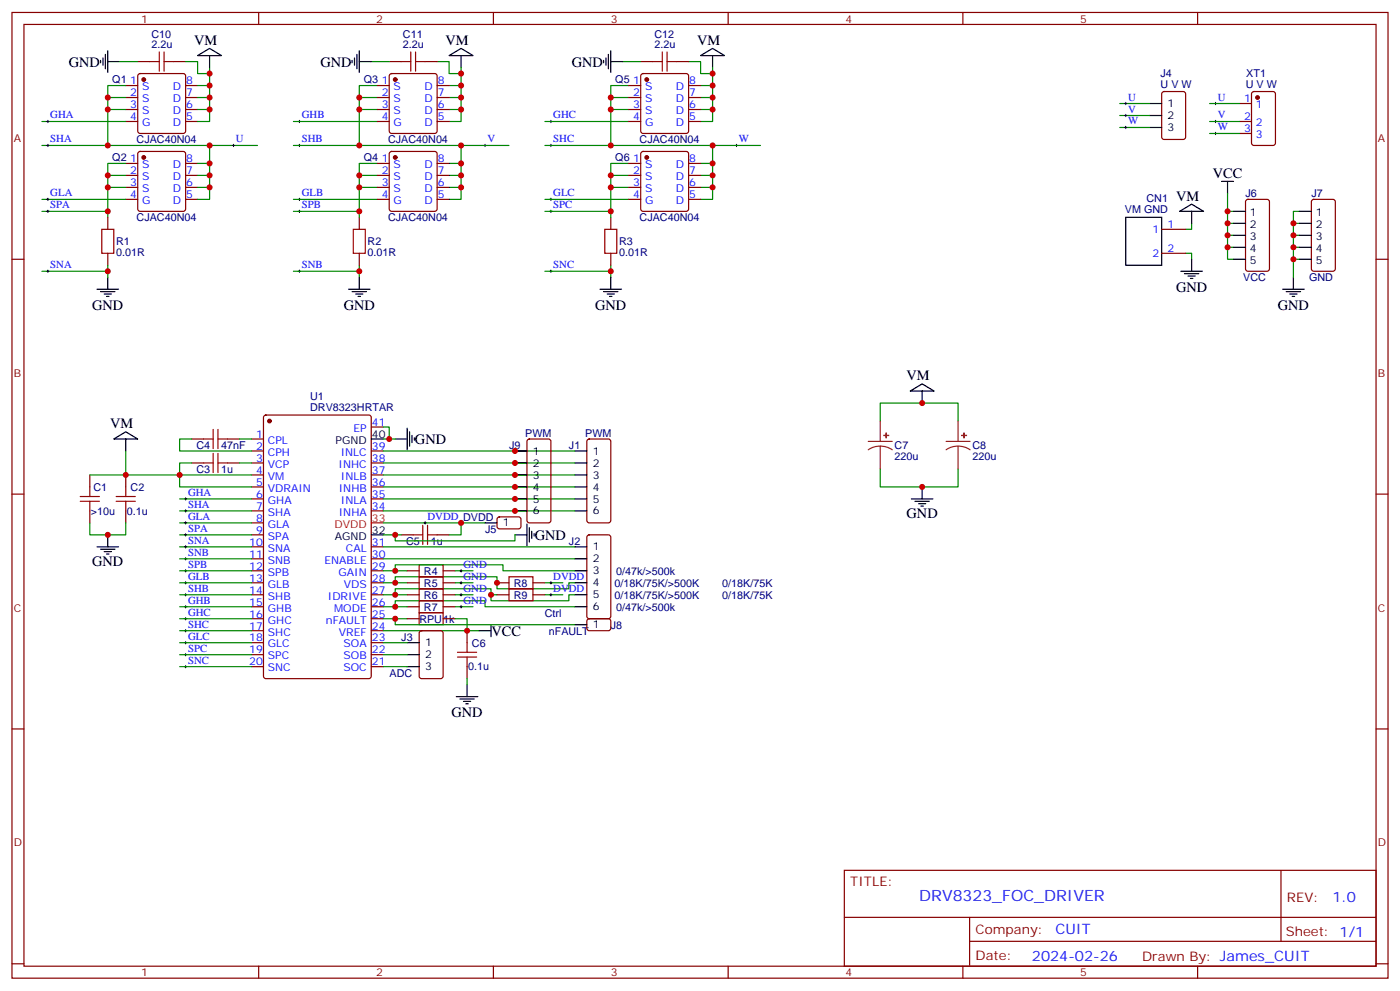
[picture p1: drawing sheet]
<svg xmlns="http://www.w3.org/2000/svg" width="412mm" height="292mm" viewBox="0 0 412 292" stroke-linecap="round" stroke-linejoin="round" font-family="sans-serif">
<g fill="none" stroke="#870000" stroke-width=".35">
<path d="M3.5 3.7h405.4v284.3h-405.4zM7.1 7.2h398.2v277.3h-398.2zM40.6 18.1h3.5M51.2 18.1h3.5M76.2 3.7v3.5M114.7 18.1h3.5M125.2 18.1h3.6M145.3 3.7v3.5M188.7 18.1h3.6M199.3 18.1h3.5M214.5 3.7v3.5M283.6 3.7v3.5"/>
<path d="M352.8 3.7v3.5M37 25.2h3.6M37 28.7h3.6M37 32.2h3.6M37 35.8h3.6M40.8 21.9l.5-.2h12.7l.5 .2 .2 .5v16.2l-.3 .5-.4 .2h-12.7l-.5-.2-.2-.5v-16.2zM54.7 25.2h3.5M54.7 28.7h3.5M54.7 32.2h3.5M54.7 35.8h3.5M111.1 25.2h3.6M111.1 28.7h3.6"/>
<path d="M111.1 32.2h3.6M111.1 35.8h3.6M114.9 21.9l.5-.2h12.7l.5 .2 .2 .5v16.2l-.3 .5-.4 .2h-12.7l-.5-.2-.2-.5v-16.2zM128.8 25.2h3.5M128.8 28.7h3.5M128.8 32.2h3.5M128.8 35.8h3.5M185.2 25.2h3.5M185.2 28.7h3.5M185.2 32.2h3.5M185.2 35.8h3.5M189 21.9l.4-.2h12.7l.5 .2 .2 .5v16.2l-.2 .5-.5 .2h-12.7l-.5-.2-.2-.5v-16.2z"/>
<path d="M202.8 25.2h3.6M202.8 28.7h3.6M202.8 32.2h3.6M202.8 35.8h3.6M342.4 27.2l.5-.2h5.6l.7 .4v13l-.4 .6-5.9 .1-.7-.5v-12.9zM365.1 35.8h3.6M365.1 30.5h3.6M365.1 39.3h3.6M368.9 27.2l.5-.2h5.6l.7 .4v14.7l-.5 .7h-5.8l-.7-.4v-14.7zM37 48.1h3.6M37 51.6h3.6M37 55.2h3.6"/>
<path d="M37 58.7h3.6M40.8 44.8l.5-.2h12.7l.5 .2 .2 .5v16.2l-.3 .5-.4 .2h-12.7l-.5-.2-.2-.5v-16.2zM54.7 48.1h3.5M54.7 51.6h3.5M54.7 55.2h3.5M54.7 58.7h3.5M111.1 48.1h3.6M111.1 51.6h3.6M111.1 55.2h3.6M111.1 58.7h3.6M114.9 44.8l.5-.2h12.7l.5 .2 .2 .5v16.2l-.3 .5-.4 .2h-12.7l-.5-.2-.2-.5v-16.2zM128.8 48.1h3.5"/>
<path d="M128.8 51.6h3.5M128.8 55.2h3.5M128.8 58.7h3.5M185.2 48.1h3.5M185.2 51.6h3.5M185.2 55.2h3.5M185.2 58.7h3.5M189 44.8l.4-.2h12.7l.5 .2 .2 .5v16.2l-.2 .5-.5 .2h-12.7l-.5-.2-.2-.5v-16.2zM202.8 48.1h3.6M202.8 51.6h3.6M202.8 55.2h3.6M202.8 58.7h3.6"/>
<path d="M367.1 58.9l.5-.2h5.6l.7 .4v20.1l-.4 .6-5.9 .1-.7-.5v-20zM386.5 58.9l.5-.2h5.6l.7 .4v20.1l-.4 .6-5.9 .1-.7-.5v-20zM3.5 76.3h3.6M31.7 64v3.5M31.7 74.6v3.5M105.8 64v3.5M105.8 74.6v3.5M179.9 64v3.5M179.9 74.6v3.5M342.2 67.5h7M342.2 74.6h7M405.3 76.3h3.6"/>
<path d="M26.5 139.8v3.6M37 139.8v3.6M56.4 129.3h3.6M56.4 136.3h3.6M67 129.3h3.6M67 136.3h3.6M74.1 129.3h3.5M74.1 132.8h3.5M74.1 136.3h3.5M74.1 139.8h3.5M77.8 122.4l.5-.2h30.4l.6 .4 .1 76.5-.5 .7h-30.6l-.6-.4-.1-76.5zM109.4 132.8h3.5"/>
<path d="M109.4 136.3h3.5M109.4 139.8h3.5M109.4 125.7h3.5M155.5 129.5l.4-.2h5.7l.6 .4 .1 23.5-.5 .7-5.9 .1-.6-.5-.1-23.5zM173.1 129.5l.5-.2h5.6l.7 .4v23.5l-.4 .7-5.9 .1-.7-.5v-23.5zM3.5 145.5h3.6M26.5 150.4v3.6M37 150.4v3.6M74.1 143.4h3.5M74.1 146.9h3.5M74.1 150.4h3.5M74.1 154h3.5"/>
<path d="M74.1 157.5h3.5M109.4 143.4h3.5M109.4 146.9h3.5M109.4 150.4h3.5M118.2 157.5h3.5M128.8 157.5h3.5M146.6 152.4l.5-.2h5.9l.5 .7-.1 2.4-.6 .4h-6l-.4-.7v-2.1zM173.1 157.7l.5-.2h5.6l.7 .4v23.6l-.4 .6-5.9 .1-.7-.5v-23.5zM405.3 145.5h3.6M74.1 161h3.5M74.1 164.5h3.5M74.1 168.1h3.5"/>
<path d="M74.1 171.6h3.5M74.1 175.1h3.5M74.1 178.6h3.5M109.4 161h3.5M109.4 164.5h3.5M109.4 168.1h3.5M109.4 171.6h3.5M109.4 175.1h3.5M109.4 178.6h3.5M119.9 168.1h3.6M119.9 171.6h3.6M119.9 175.1h3.6"/>
<path d="M119.9 178.6h3.6M130.5 168.1h3.6M130.5 171.6h3.6M130.5 175.1h3.6M130.5 178.6h3.6M146.4 171.6h3.5M146.4 175.1h3.5M157 171.6h3.5M157 175.1h3.5M74.1 182.2h3.5M74.1 185.7h3.5M74.1 189.2h3.5"/>
<path d="M74.1 192.8h3.5M74.1 196.3h3.5M109.4 182.2h3.5M109.4 185.7h3.5M109.4 189.2h3.5M109.4 192.8h3.5M109.4 196.3h3.5M119.9 182.2h3.6M123.7 185.9l.5-.2h5.6l.7 .4v13l-.4 .7h-5.9l-.7-.4v-13zM130.5 182.2h3.6M137.6 185.7v3.5M137.6 196.3v3.5"/>
<path d="M173.1 182.4l.5-.2h5.9l.4 .7v2.4l-.7 .4-5.9-.1-.4-.6v-2.1zM3.5 214.6h3.6M405.3 214.6h3.6M248.7 256.3h156.6v28.2h-156.6zM377.3 256.3v20.9M248.7 270.1h156.5M285.6 277.2h119.6M285.6 270.1v14.1M3.5 283.8h3.6M76.2 284.5v3.5M145.3 284.5v3.5M214.5 284.5v3.5"/>
<path d="M283.6 284.5v3.5M352.8 284.5v3.5M405.3 283.8h3.6"/>
</g>
<g fill="#870000" stroke="#870000" stroke-width=".35">
<circle cx="79.4" cy="124" r=".53"/>
<circle cx="42.3" cy="23.4" r=".53"/>
<circle cx="42.3" cy="46.4" r=".53"/>
<circle cx="370.4" cy="28.7" r=".53"/>
<circle cx="116.4" cy="46.4" r=".53"/>
<circle cx="116.4" cy="23.4" r=".53"/>
<circle cx="190.5" cy="46.4" r=".53"/>
<circle cx="190.5" cy="23.4" r=".53"/>
</g>
<g fill="none" stroke="#000" stroke-width=".35">
<path d="M29.6 17.8v.7M30.3 17.1v2.1M31 16v4.2M31.7 15v6.3M31.7 18.1h3.6M58.2 16.4l3.5-2.1 3.6 2.1zM61.7 16.4v3.5M103.7 17.8v.7M104.4 17.1v2.1M105.1 16v4.2M105.8 15v6.3M105.8 18.1h3.6"/>
<path d="M132.3 16.4l3.5-2.1 3.5 2.1zM135.8 16.4v3.5M177.8 17.8v.7M178.5 17.1v2.1M179.2 16v4.2M179.9 15v6.3M179.9 18.1h3.5M206.4 16.4l3.5-2.1 3.5 2.1zM209.9 16.4v3.5M338.7 37.5h3.5M338.7 30.5h3.5M338.7 34h3.5"/>
<path d="M359.8 53.4h3.6M361.6 53.4v3.5M331.6 64h10.6v14.1h-10.6zM347.5 62.2l3.5-2.1 3.5 2.1zM347.8 79.9h6.4M351 62.2v3.6M351 76.3v3.6M363.4 62.2h3.5M363.4 65.8h3.5M363.4 69.3h3.5M363.4 72.8h3.5M363.4 76.3h3.5"/>
<path d="M382.8 62.2h3.5M382.8 65.8h3.5M382.8 69.3h3.5M382.8 72.8h3.5M382.8 76.3h3.5M28.6 85.2h6.3M29.6 85.9h4.3M30.7 86.6h2.1M31.4 87.3h.7M31.7 81.6v3.6M102.7 85.2h6.3M103.7 85.9h4.2"/>
<path d="M104.8 86.6h2.1M105.5 87.3h.7M105.8 81.6v3.6M176.7 85.2h6.4M177.8 85.9h4.2M178.9 86.6h2.1M179.6 87.3h.7M179.9 81.6v3.6M348.9 80.6h4.2M350 81.3h2.1M350.7 82h.7M377.8 85.2h6.4"/>
<path d="M378.9 85.9h4.2M379.9 86.6h2.2M380.6 87.3h.8M381 81.6v3.6M268.1 115.1l3.5-2.1 3.6 2.1zM271.6 115.1v3.6M33.5 129.3l3.5-2.2 3.6 2.2zM37 129.3v3.5M109.4 129.3h3.5M116.4 129.3h3.5M119.9 126.1v6.3M120.6 127.1v4.3"/>
<path d="M121.4 128.2v2.1M122.1 128.9v.7M151.7 132.8h3.5M151.7 136.3h3.5M151.7 139.8h3.5M169.3 132.8h3.6M169.3 136.3h3.6M169.3 139.8h3.6M31.7 157.5v3.5M109.4 157.5h3.5M142.9 154h3.5M151.7 157.5h3.5"/>
<path d="M151.7 143.4h3.5M151.7 146.9h3.5M151.7 150.4h3.5M155.2 154.3v6.4M155.9 155.4v4.2M156.6 156.4v2.1M157.3 157.1v.7M169.3 143.4h3.6M169.3 146.9h3.6M169.3 150.4h3.6M268.5 146.9h6.3M269.5 147.6h4.3"/>
<path d="M270.6 148.3h2.1M271.3 149h.7M271.6 143.4v3.5M28.6 161h6.3M29.6 161.7h4.3M30.7 162.4h2.1M31.4 163.1h.7M169.3 161h3.6M169.3 164.5h3.6M169.3 168.1h3.6M169.3 171.6h3.6M169.3 175.1h3.6"/>
<path d="M169.3 178.6h3.6M119.9 196.3h3.6M119.9 189.2h3.6M119.9 192.8h3.6M141.1 185.7h3.5M144.6 183.9v3.6M169.3 183.9h3.6M134.4 205.1h6.4M135.5 205.8h4.2M136.5 206.5h2.1M137.2 207.2h.7M137.6 201.6v3.5"/>
</g>
<path d="M109.4 154h3.5" fill="none" stroke="#f00" stroke-width=".35"/>
<g fill="none" stroke="#a10000" stroke-width=".35">
<path d="M44.1 18.1h2.8M46.9 15.3v5.7M48.3 15.3v5.7M48.3 18.1h2.9M118.2 18.1h2.8M121 15.3v5.7M122.4 18.1h2.8M122.4 15.3v5.7M192.3 18.1h2.8M195.1 15.3v5.7M196.5 18.1h2.8M196.5 15.3v5.7"/>
<path d="M30 67.5h3.5v7.1h-3.5zM104.1 67.5h3.5v7.1h-3.5zM178.2 67.5h3.5v7.1h-3.5zM60 136.3h2.8M60 129.3h2.8M62.8 126.4v5.7M62.8 133.5v5.6M64.2 136.3h2.8M64.2 126.4v5.7M64.2 133.5v5.6M64.2 129.3h2.8M23.6 147.6h5.7"/>
<path d="M23.6 146.2h5.7M26.5 143.4v2.8M26.5 147.6v2.8M34.2 147.6h5.7M34.2 146.2h5.7M37 143.4v2.8M37 147.6v2.8M121.7 157.5h2.8M124.5 154.7v5.6M125.9 157.5h2.9M125.9 154.7v5.6M123.5 169.8h7v3.6h-7z"/>
<path d="M123.5 173.4h7v3.5h-7zM123.5 166.3h7v3.5h-7zM123.5 176.9h7v3.5h-7zM149.9 169.8h7.1v3.6h-7.1zM149.9 173.4h7.1v3.5h-7.1zM123.5 180.4h7v3.5h-7zM134.8 193.5h5.6M134.8 192.1h5.6M137.6 189.2v2.9M137.6 193.5v2.8"/>
</g>
<g fill="none" stroke="#008700" stroke-width=".35">
<path d="M35.3 18.1h5.3M54.7 18.1h3.5v3.6h3.5M61.7 19.9v15.9h-3.5M109.4 18.1h5.3M128.8 18.1h3.5v3.6h3.5M135.8 19.9v15.9h-3.5M183.4 18.1h5.3M202.8 18.1h3.6v3.6h3.5M209.9 19.9v15.9h-3.5M12.3 35.8h24.7M31.7 28.7h5.3M31.7 32.2h5.3"/>
<path d="M37 25.2h-5.3v17.6h30v15.9h-3.5M58.2 25.2h3.5M58.2 28.7h3.5M58.2 32.2h3.5M86.4 35.8h24.7M105.8 28.7h5.3M105.8 32.2h5.3M111.1 25.2h-5.3v17.6h30v15.9h-3.5M132.3 25.2h3.5M132.3 28.7h3.5M132.3 32.2h3.5M160.5 35.8h24.7"/>
<path d="M179.9 28.7h5.3M179.9 32.2h5.3M185.2 25.2h-5.3v17.6h30v15.9h-3.5M206.4 25.2h3.5M206.4 28.7h3.5M206.4 32.2h3.5M329.8 30.5h8.9M329.8 34h8.9M329.8 37.5h8.9M356.3 35.8h8.8M356.3 30.5h8.8M356.3 39.3h8.8"/>
<path d="M12.3 58.7h24.7M12.3 42.8h19.4M31.7 51.6h5.3M31.7 55.2h5.3M37 48.1h-5.3v15.9M58.2 48.1h3.5M58.2 51.6h3.5M58.2 55.2h3.5M61.7 42.8h14.1M86.4 58.7h24.7M86.4 42.8h19.4M105.8 51.6h5.3"/>
<path d="M105.8 55.2h5.3M111.1 48.1h-5.3v15.9M132.3 48.1h3.5M132.3 51.6h3.5M132.3 55.2h3.5M135.8 42.8h14.1M160.5 58.7h24.7M160.5 42.8h19.4M179.9 51.6h5.3M179.9 55.2h5.3M185.2 48.1h-5.3v15.9M206.4 48.1h3.5"/>
<path d="M206.4 51.6h3.5M206.4 55.2h3.5M209.9 42.8h14.1M361.6 56.9v19.4h1.8M12.3 79.9h19.4M12.3 62.2h19.4M31.7 78.1v3.5M86.4 79.9h19.4M86.4 62.2h19.4M105.8 78.1v3.5M160.5 79.9h19.4M160.5 62.2h19.4"/>
<path d="M179.9 78.1v3.5M349.2 74.6h1.8v1.7M351 65.8v1.7h-1.8M361.6 62.2h1.8M361.6 72.8h1.8M361.6 69.3h1.8M361.6 65.8h1.8M381 76.3h1.8M381 72.8h1.8M381 69.3h1.8M381 65.8h1.8M382.8 62.2h-1.8v19.4"/>
<path d="M26.5 139.8h47.6M37 132.8v7M56.4 136.3h-3.5v7.1h21.2M56.4 129.3h-3.5v3.5h21.2M70.6 136.3h3.5M70.6 129.3h3.5M112.9 125.7h1.8v3.6M112.9 139.8h56.4M112.9 136.3h56.4M112.9 129.3h3.5M112.9 132.8h56.4M259.3 124v-5.3h22.9v5.3"/>
<path d="M259.3 138.1v5.3h22.9v-5.3M26.5 154v3.5h10.5v-3.5M52.9 154h21.2M52.9 157.5h21.2M52.9 146.9h21.2M52.9 150.4h21.2M112.9 154h30M112.9 157.5h5.3M112.9 143.4h56.4M112.9 146.9h56.4M112.9 150.4h56.4M116.4 157.5v1.7h35.3v-1.7"/>
<path d="M135.8 154v3.5h-3.5M52.9 164.5h21.2M52.9 161h21.2M52.9 178.6h21.2M52.9 175.1h21.2M52.9 171.6h21.2M52.9 168.1h21.2M112.9 164.5h56.4M112.9 161h56.4M112.9 178.6h7M112.9 175.1h7M112.9 171.6h7"/>
<path d="M112.9 168.1h7M116.4 171.6v-1.8h30v3.6h21.2v-1.8h1.7M116.4 175.1v-1.7h28.2v3.5h23v-1.8h1.7M116.4 168.1v-1.8h31.8v1.8h21.1M116.4 178.6v-1.7h26.5v1.7h26.4M134.1 178.6h5.2M134.1 175.1h5.2M134.1 171.6h5.2M134.1 168.1h5.2M144.6 175.1h1.8M160.5 175.1h5.3M160.5 171.6h5.3"/>
<path d="M52.9 189.2h21.2M52.9 182.2h21.2M52.9 185.7h21.2M52.9 196.3h21.2M52.9 192.8h21.2M112.9 182.2h7M112.9 185.7h28.2M112.9 196.3h7M112.9 189.2h7M112.9 192.8h7M116.4 182.2v1.7h52.9M134.1 182.2h3.5v3.5"/>
<path d="M137.6 199.8v1.8"/>
</g>
<g fill="none" stroke="#000" stroke-width=".29">
<path d="M13.8 35.8h.7M14.1 35.4v.7M87.8 35.8h.7M88.2 35.4v.7M161.9 35.8h.7M162.3 35.4v.7M331.3 30.5h.7M331.3 34h.7M331.3 37.5h.7M331.6 30.1v.7M331.6 33.7v.7M331.6 37.2v.7"/>
<path d="M357.7 35.8h.7M357.7 30.5h.7M357.7 39.3h.7M358.1 30.1v.7M358.1 35.4v.7M358.1 38.9v.8M13.8 58.7h.7M13.8 42.8h.7M14.1 42.5v.7M14.1 58.3v.8M68.4 42.8h.7M68.8 42.5v.7"/>
<path d="M87.8 58.7h.7M87.8 42.8h.7M88.2 42.5v.7M88.2 58.3v.8M142.5 42.8h.7M142.9 42.5v.7M161.9 58.7h.7M161.9 42.8h.7M162.3 42.5v.7M162.3 58.3v.8M216.6 42.8h.7M217 42.5v.7"/>
<path d="M13.8 62.2h.7M13.8 79.9h.7M14.1 61.9v.7M14.1 79.5v.7M87.8 62.2h.7M87.8 79.9h.7M88.2 61.9v.7M88.2 79.5v.7M161.9 62.2h.7M161.9 79.9h.7M162.3 61.9v.7M162.3 79.5v.7"/>
<path d="M54.3 146.9h.7M54.3 150.4h.7M54.3 154h.7M54.3 157.5h.7M54.7 146.5v.7M54.7 150.1v.7M54.7 153.6v.7M54.7 157.1v.7M124.9 154h.7M125.2 153.6v.7M54.3 161h.7M54.3 164.5h.7"/>
<path d="M54.3 168.1h.7M54.3 171.6h.7M54.3 175.1h.7M54.3 178.6h.7M54.7 160.7v.7M54.7 164.2v.7M54.7 167.7v.7M54.7 171.2v.7M54.7 174.8v.7M54.7 178.3v.7M135.5 168.1h.7M135.5 171.6h.7"/>
<path d="M135.5 175.1h.7M135.5 178.6h.7M135.8 167.7v.7M135.8 171.2v.7M135.8 174.8v.7M135.8 178.3v.7M161.9 171.6h.7M161.9 175.1h.7M162.3 171.2v.7M162.3 174.8v.7M54.3 196.3h.7M54.3 192.8h.7"/>
<path d="M54.3 189.2h.7M54.3 185.7h.7M54.3 182.2h.7M54.7 181.8v.7M54.7 185.3v.8M54.7 188.9v.7M54.7 192.4v.7M54.7 195.9v.7"/>
</g>
<path d="M255.8 130h7M259.3 131.4l-1.9 .2-1.6 .8M259.3 131.4l1.8 .2 1.7 .8M259.3 124v6M259.3 131.4v6.7M278.7 130h7.1M282.2 131.4l-1.8 .2-1.7 .8M282.2 131.4l1.9 .2 1.7 .8M282.2 124v6M282.2 131.4v6.7" fill="none" stroke="#8c2424" stroke-width=".35"/>
<g fill="#8c2424" stroke="#8c2424" stroke-width=".35">
<path d="M260.3 128.2h1.5z"/>
<path d="M261 127.5l.1 1.4z"/>
<path d="M283.3 128.2h1.4z"/>
<path d="M284 127.5v1.4z"/>
</g>
<g fill="#c00">
<circle cx="37" cy="139.8" r=".88"/>
<circle cx="31.8" cy="157.5" r=".88"/>
<circle cx="52.9" cy="139.8" r=".88"/>
<circle cx="137.6" cy="185.7" r=".88"/>
<circle cx="61.7" cy="25.2" r=".88"/>
<circle cx="61.7" cy="28.7" r=".88"/>
<circle cx="61.7" cy="32.2" r=".88"/>
<circle cx="31.8" cy="28.7" r=".88"/>
<circle cx="31.8" cy="32.2" r=".88"/>
<circle cx="61.7" cy="48.1" r=".88"/>
<circle cx="61.7" cy="51.6" r=".88"/>
<circle cx="61.7" cy="55.2" r=".88"/>
<circle cx="31.8" cy="51.6" r=".88"/>
<circle cx="31.8" cy="55.2" r=".88"/>
<circle cx="31.8" cy="42.8" r=".88"/>
<circle cx="31.8" cy="79.9" r=".88"/>
<circle cx="31.8" cy="62.2" r=".88"/>
<circle cx="61.7" cy="42.8" r=".88"/>
<circle cx="135.8" cy="42.8" r=".88"/>
<circle cx="105.8" cy="62.2" r=".88"/>
<circle cx="105.8" cy="79.9" r=".88"/>
<circle cx="105.8" cy="42.8" r=".88"/>
<circle cx="105.8" cy="55.2" r=".88"/>
<circle cx="105.8" cy="51.6" r=".88"/>
<circle cx="135.8" cy="55.2" r=".88"/>
<circle cx="135.8" cy="51.6" r=".88"/>
<circle cx="135.8" cy="48.1" r=".88"/>
<circle cx="105.8" cy="32.2" r=".88"/>
<circle cx="105.8" cy="28.7" r=".88"/>
<circle cx="135.8" cy="32.2" r=".88"/>
<circle cx="135.8" cy="28.7" r=".88"/>
<circle cx="135.8" cy="25.2" r=".88"/>
<circle cx="209.9" cy="42.8" r=".88"/>
<circle cx="179.9" cy="62.2" r=".88"/>
<circle cx="179.9" cy="79.9" r=".88"/>
<circle cx="179.9" cy="42.8" r=".88"/>
<circle cx="179.9" cy="55.2" r=".88"/>
<circle cx="179.9" cy="51.6" r=".88"/>
<circle cx="209.9" cy="55.2" r=".88"/>
<circle cx="209.9" cy="51.6" r=".88"/>
<circle cx="209.9" cy="48.1" r=".88"/>
<circle cx="179.9" cy="32.2" r=".88"/>
<circle cx="179.9" cy="28.7" r=".88"/>
<circle cx="209.9" cy="32.2" r=".88"/>
<circle cx="209.9" cy="28.7" r=".88"/>
<circle cx="209.9" cy="25.2" r=".88"/>
<circle cx="381" cy="76.3" r=".88"/>
<circle cx="381" cy="72.8" r=".88"/>
<circle cx="381" cy="69.3" r=".88"/>
<circle cx="381" cy="65.8" r=".88"/>
<circle cx="361.6" cy="62.2" r=".88"/>
<circle cx="361.6" cy="65.8" r=".88"/>
<circle cx="361.6" cy="69.3" r=".88"/>
<circle cx="361.6" cy="72.8" r=".88"/>
<circle cx="116.4" cy="182.2" r=".88"/>
<circle cx="151.7" cy="132.8" r=".88"/>
<circle cx="151.7" cy="136.3" r=".88"/>
<circle cx="151.7" cy="139.8" r=".88"/>
<circle cx="151.7" cy="143.4" r=".88"/>
<circle cx="151.7" cy="146.9" r=".88"/>
<circle cx="151.7" cy="150.4" r=".88"/>
<circle cx="116.4" cy="171.6" r=".88"/>
<circle cx="146.4" cy="171.6" r=".88"/>
<circle cx="116.4" cy="175.1" r=".88"/>
<circle cx="144.6" cy="175.1" r=".88"/>
<circle cx="116.4" cy="168.1" r=".88"/>
<circle cx="116.4" cy="178.6" r=".88"/>
<circle cx="114.7" cy="129.3" r=".88"/>
<circle cx="116.4" cy="157.5" r=".88"/>
<circle cx="135.8" cy="154" r=".88"/>
<circle cx="61.7" cy="21.7" r=".88"/>
<circle cx="135.8" cy="21.7" r=".88"/>
<circle cx="209.9" cy="21.7" r=".88"/>
<circle cx="271.6" cy="118.7" r=".88"/>
<circle cx="271.6" cy="143.4" r=".88"/>
</g>
<text font-size="4.6" fill="#00f" x="270.8" y="265.3">DRV8323_FOC_DRIVER</text>
<g font-size="4.2">
<text x="57.1" y="13.2">VM</text>
<text x="131.2" y="13.2">VM</text>
<text x="205.3" y="13.2">VM</text>
<text x="20.3" y="19.6">GND</text>
<text x="94.4" y="19.6">GND</text>
<text x="168.5" y="19.6">GND</text>
<text x="357.2" y="52.3">VCC</text>
<text x="346.4" y="59">VM</text>
<text x="346.4" y="85.9">GND</text>
<text x="27.2" y="91.3">GND</text>
<text x="101.2" y="91.3">GND</text>
<text x="175.3" y="91.3">GND</text>
<text x="376.4" y="91.2">GND</text>
<text x="267.1" y="112">VM</text>
<text x="32.5" y="126.1">VM</text>
<text x="122.2" y="130.7">GND</text>
<text x="267.1" y="152.5">GND</text>
<text x="157.5" y="158.9">GND</text>
<text x="27.2" y="166.7">GND</text>
<text x="144.8" y="187.2">VCC</text>
<text x="133" y="211.2">GND</text>
</g>
<g font-size="4.2" fill="#00f">
<text x="392.5" y="265.5">1.0</text>
<text x="310.9" y="275.1">CUIT</text>
<text x="304" y="282.9">2024-02-26</text>
</g>
<g font-size="3.9" fill="#800">
<text x="250.5" y="260.8">TITLE:</text>
<text x="379.1" y="265.5">REV:</text>
<text x="287.4" y="275">Company:</text>
<text x="378.7" y="275.7">Sheet: 1/1</text>
<text x="287.4" y="282.7">Date:</text>
<text x="336.4" y="282.8">Drawn By: James_CUIT</text>
</g>
<g font-size="3.2" fill="#800">
<text x="41.6" y="6.7">1</text>
<text x="110.8" y="6.7">2</text>
<text x="179.9" y="6.7">3</text>
<text x="249.1" y="6.7">4</text>
<text x="318.2" y="6.7">5</text>
<text x="4.1" y="41.8">A</text>
<text x="405.9" y="41.8">A</text>
<text x="4.1" y="110.9">B</text>
<text x="405.9" y="110.9">B</text>
<text x="4.1" y="180.1">C</text>
<text x="405.9" y="180.1">C</text>
<text x="4.1" y="249.2">D</text>
<text x="405.9" y="249.2">D</text>
<text x="41.6" y="287.5">1</text>
<text x="110.8" y="287.5">2</text>
<text x="179.9" y="287.5">3</text>
<text x="249.1" y="287.5">4</text>
<text x="318.2" y="287.5">5</text>
</g>
<g font-size="3.2" fill="#000080">
<text x="44.6" y="11.1">C10</text>
<text x="118.7" y="11.1">C11</text>
<text x="192.8" y="11.1">C12</text>
<text x="44.6" y="14.3">2.2u</text>
<text x="118.7" y="14.3">2.2u</text>
<text x="192.8" y="14.3">2.2u</text>
<text x="341.9" y="22.8">J4</text>
<text x="367.1" y="22.7">XT1</text>
<text x="33.1" y="24.6">Q1</text>
<text x="107.2" y="24.6">Q3</text>
<text x="181.2" y="24.6">Q5</text>
<text x="341.9" y="25.9">U V W</text>
<text x="367" y="25.8">U V W</text>
<text x="33.1" y="47.5">Q2</text>
<text x="40.2" y="42.2">CJAC40N04</text>
<text x="107.2" y="47.5">Q4</text>
<text x="114.3" y="42.2">CJAC40N04</text>
<text x="181.2" y="47.5">Q6</text>
<text x="188.4" y="42.2">CJAC40N04</text>
<text x="337.7" y="59.6">CN1</text>
<text x="366.9" y="58.1">J6</text>
<text x="386.3" y="58.1">J7</text>
<text x="40.2" y="65.1">CJAC40N04</text>
<text x="114.3" y="65.1">CJAC40N04</text>
<text x="188.4" y="65.1">CJAC40N04</text>
<text x="331.4" y="62.8">VM GND</text>
<text x="34.2" y="75.3">0.01R</text>
<text x="34.2" y="72.2">R1</text>
<text x="108.3" y="75.3">0.01R</text>
<text x="108.3" y="72.2">R2</text>
<text x="182.4" y="75.3">0.01R</text>
<text x="182.4" y="72.2">R3</text>
<text x="366.2" y="82.8">VCC</text>
<text x="385.6" y="82.8">GND</text>
<text x="91.4" y="117.7">U1</text>
<text x="91.4" y="121">DRV8323HRTAR</text>
<text x="154.7" y="128.6">PWM</text>
<text x="172.4" y="128.6">PWM</text>
<text x="57.9" y="132.2">C4</text>
<text x="65.2" y="132.2">47nF</text>
<text x="150" y="132.2">J9</text>
<text x="167.6" y="132.2">J1</text>
<text x="263.5" y="135.4">220u</text>
<text x="263.5" y="132.2">C7</text>
<text x="286.5" y="135.4">220u</text>
<text x="286.5" y="132.2">C8</text>
<text x="57.9" y="139.2">C3</text>
<text x="65.2" y="139.2">1u</text>
<text x="27.5" y="144.5">C1</text>
<text x="38.5" y="144.5">C2</text>
<text x="26.8" y="151.6">&gt;10u</text>
<text x="37.4" y="151.6">0.1u</text>
<text x="119.6" y="160.4">C5</text>
<text x="126.9" y="160.4">1u</text>
<text x="142.9" y="156.9">J5</text>
<text x="167.6" y="160.4">J2</text>
<text x="124.9" y="172.7">R5</text>
<text x="124.9" y="169.2">R4</text>
<text x="151.4" y="172.7">R8</text>
<text x="181.1" y="172.7">0/18K/75K/&gt;500K</text>
<text x="181.5" y="169.2">0/47k/&gt;500k</text>
<text x="212.8" y="172.7">0/18K/75K</text>
<text x="124.9" y="176.3">R6</text>
<text x="124.9" y="179.8">R7</text>
<text x="151.4" y="176.3">R9</text>
<text x="181.1" y="176.3">0/18K/75K/&gt;500K</text>
<text x="181.5" y="179.8">0/47k/&gt;500k</text>
<text x="212.8" y="176.3">0/18K/75K</text>
<text x="123.5" y="183.3">RPU</text>
<text x="130.5" y="183.3">1k</text>
<text x="160.5" y="181.6">Ctrl</text>
<text x="179.9" y="185.1">J8</text>
<text x="118.2" y="188.6">J3</text>
<text x="139" y="190.4">C6</text>
<text x="161.7" y="186.9">nFAULT</text>
<text x="137.9" y="197.4">0.1u</text>
<text x="114.7" y="199.2">ADC</text>
</g>
<g font-size="3.2" fill="#00f">
<text x="38.4" y="24.8">1</text>
<text x="38.4" y="28.4">2</text>
<text x="41.9" y="26.6">S</text>
<text x="50.9" y="26.6">D</text>
<text x="54.9" y="28.4">7</text>
<text x="54.9" y="24.8">8</text>
<text x="112.5" y="24.8">1</text>
<text x="112.5" y="28.4">2</text>
<text x="116" y="26.6">S</text>
<text x="125" y="26.6">D</text>
<text x="128.9" y="28.4">7</text>
<text x="128.9" y="24.8">8</text>
<text x="186.5" y="24.8">1</text>
<text x="186.5" y="28.4">2</text>
<text x="190" y="26.6">S</text>
<text x="199.1" y="26.6">D</text>
<text x="203" y="28.4">7</text>
<text x="203" y="24.8">8</text>
<text x="332.3" y="29.6">U</text>
<text x="358.8" y="29.6">U</text>
<text x="14.8" y="34.9">GHA</text>
<text x="38.4" y="31.9">3</text>
<text x="38.4" y="35.4">4</text>
<text x="41.9" y="30.1">S</text>
<text x="41.9" y="33.7">S</text>
<text x="50.9" y="33.7">D</text>
<text x="50.9" y="30.1">D</text>
<text x="54.9" y="35.4">5</text>
<text x="54.9" y="31.9">6</text>
<text x="88.9" y="34.9">GHB</text>
<text x="112.5" y="31.9">3</text>
<text x="112.5" y="35.4">4</text>
<text x="116" y="30.1">S</text>
<text x="116" y="33.7">S</text>
<text x="125" y="33.7">D</text>
<text x="125" y="30.1">D</text>
<text x="128.9" y="35.4">5</text>
<text x="128.9" y="31.9">6</text>
<text x="163" y="34.9">GHC</text>
<text x="186.5" y="31.9">3</text>
<text x="186.5" y="35.4">4</text>
<text x="190" y="30.1">S</text>
<text x="190" y="33.7">S</text>
<text x="199.1" y="33.7">D</text>
<text x="199.1" y="30.1">D</text>
<text x="203" y="35.4">5</text>
<text x="203" y="31.9">6</text>
<text x="332.3" y="33.1">V</text>
<text x="358.8" y="34.9">V</text>
<text x="366.5" y="30.1">1</text>
<text x="366.5" y="35.4">2</text>
<text x="370" y="31.9">1</text>
<text x="14.8" y="41.9">SHA</text>
<text x="41.9" y="37.2">G</text>
<text x="50.9" y="37.2">D</text>
<text x="69.5" y="41.9">U</text>
<text x="88.9" y="41.9">SHB</text>
<text x="116" y="37.2">G</text>
<text x="125" y="37.2">D</text>
<text x="143.6" y="41.9">V</text>
<text x="163" y="41.9">SHC</text>
<text x="190" y="37.2">G</text>
<text x="199.1" y="37.2">D</text>
<text x="217.7" y="41.9">W</text>
<text x="332.3" y="36.7">W</text>
<text x="358.8" y="38.4">W</text>
<text x="366.5" y="38.9">3</text>
<text x="370" y="37.2">2</text>
<text x="370" y="40.7">3</text>
<text x="38.4" y="47.8">1</text>
<text x="54.9" y="47.8">8</text>
<text x="112.5" y="47.8">1</text>
<text x="128.9" y="47.8">8</text>
<text x="186.5" y="47.8">1</text>
<text x="203" y="47.8">8</text>
<text x="38.4" y="51.3">2</text>
<text x="41.9" y="49.5">S</text>
<text x="41.9" y="53.1">S</text>
<text x="50.9" y="53.1">D</text>
<text x="50.9" y="49.5">D</text>
<text x="54.9" y="51.3">7</text>
<text x="112.5" y="51.3">2</text>
<text x="116" y="49.5">S</text>
<text x="116" y="53.1">S</text>
<text x="125" y="53.1">D</text>
<text x="125" y="49.5">D</text>
<text x="128.9" y="51.3">7</text>
<text x="186.5" y="51.3">2</text>
<text x="190" y="49.5">S</text>
<text x="190" y="53.1">S</text>
<text x="199.1" y="53.1">D</text>
<text x="199.1" y="49.5">D</text>
<text x="203" y="51.3">7</text>
<text x="14.8" y="57.8">GLA</text>
<text x="38.4" y="54.8">3</text>
<text x="38.4" y="58.3">4</text>
<text x="41.9" y="56.6">S</text>
<text x="50.9" y="56.6">D</text>
<text x="54.9" y="58.3">5</text>
<text x="54.9" y="54.8">6</text>
<text x="88.9" y="57.8">GLB</text>
<text x="112.5" y="54.8">3</text>
<text x="112.5" y="58.3">4</text>
<text x="116" y="56.6">S</text>
<text x="125" y="56.6">D</text>
<text x="128.9" y="58.3">5</text>
<text x="128.9" y="54.8">6</text>
<text x="163" y="57.8">GLC</text>
<text x="186.5" y="54.8">3</text>
<text x="186.5" y="58.3">4</text>
<text x="190" y="56.6">S</text>
<text x="199.1" y="56.6">D</text>
<text x="203" y="58.3">5</text>
<text x="203" y="54.8">6</text>
<text x="14.8" y="61.3">SPA</text>
<text x="41.9" y="60.1">G</text>
<text x="50.9" y="60.1">D</text>
<text x="88.9" y="61.3">SPB</text>
<text x="116" y="60.1">G</text>
<text x="125" y="60.1">D</text>
<text x="163" y="61.3">SPC</text>
<text x="190" y="60.1">G</text>
<text x="199.1" y="60.1">D</text>
<text x="339.5" y="68.6">1</text>
<text x="344" y="67.2">1</text>
<text x="339.5" y="75.6">2</text>
<text x="344" y="74.2">2</text>
<text x="14.8" y="79">SNA</text>
<text x="88.9" y="79">SNB</text>
<text x="163" y="79">SNC</text>
<text x="109.5" y="125.4">41</text>
<text x="75.4" y="128.9">1</text>
<text x="78.9" y="130.7">CPL</text>
<text x="104.1" y="127.1">EP</text>
<text x="75.4" y="132.4">2</text>
<text x="75.4" y="136">3</text>
<text x="78.9" y="134.2">CPH</text>
<text x="78.9" y="137.7">VCP</text>
<text x="99.7" y="137.7">INHC</text>
<text x="100.4" y="134.2">INLC</text>
<text x="109.5" y="136">38</text>
<text x="109.5" y="132.4">39</text>
<text x="75.4" y="139.5">4</text>
<text x="75.4" y="143">5</text>
<text x="78.9" y="141.3">VM</text>
<text x="100.4" y="141.3">INLB</text>
<text x="109.5" y="143">36</text>
<text x="109.5" y="139.5">37</text>
<text x="55.4" y="146">GHA</text>
<text x="55.4" y="149.5">SHA</text>
<text x="75.4" y="146.5">6</text>
<text x="78.9" y="144.8">VDRAIN</text>
<text x="78.9" y="148.3">GHA</text>
<text x="99.8" y="144.8">INHB</text>
<text x="100.4" y="148.3">INLA</text>
<text x="109.5" y="146.5">35</text>
<text x="55.4" y="153.1">GLA</text>
<text x="75.4" y="150.1">7</text>
<text x="75.4" y="153.6">8</text>
<text x="78.9" y="151.8">SHA</text>
<text x="78.9" y="155.4">GLA</text>
<text x="99.8" y="151.8">INHA</text>
<text x="109.5" y="150.1">34</text>
<text x="125.9" y="153.1">DVDD DVDD</text>
<text x="55.4" y="156.6">SPA</text>
<text x="55.4" y="160.1">SNA</text>
<text x="73.4" y="160.7">10</text>
<text x="75.4" y="157.1">9</text>
<text x="78.9" y="158.9">SPA</text>
<text x="109.5" y="160.7">31</text>
<text x="55.4" y="163.7">SNB</text>
<text x="55.4" y="167.2">SPB</text>
<text x="73.4" y="164.2">11</text>
<text x="73.4" y="167.7">12</text>
<text x="78.9" y="162.4">SNA</text>
<text x="78.9" y="165.9">SNB</text>
<text x="95.6" y="165.9">ENABLE</text>
<text x="101.9" y="162.4">CAL</text>
<text x="109.5" y="167.7">29</text>
<text x="109.5" y="164.2">30</text>
<text x="136.5" y="167.2">GND</text>
<text x="55.4" y="170.7">GLB</text>
<text x="73.4" y="171.2">13</text>
<text x="78.9" y="169.5">SPB</text>
<text x="78.9" y="173">GLB</text>
<text x="99.7" y="169.5">GAIN</text>
<text x="101.3" y="173">VDS</text>
<text x="109.5" y="171.2">28</text>
<text x="136.5" y="170.7">GND</text>
<text x="163" y="170.7">DVDD</text>
<text x="55.4" y="174.2">SHB</text>
<text x="55.4" y="177.8">GHB</text>
<text x="73.4" y="174.8">14</text>
<text x="73.4" y="178.3">15</text>
<text x="78.9" y="176.5">SHB</text>
<text x="96.6" y="176.5">IDRIVE</text>
<text x="109.5" y="178.3">26</text>
<text x="109.5" y="174.8">27</text>
<text x="136.5" y="174.2">GND</text>
<text x="136.5" y="177.8">GND</text>
<text x="163" y="174.2">DVDD</text>
<text x="55.4" y="184.8">SHC</text>
<text x="55.4" y="181.3">GHC</text>
<text x="73.4" y="181.8">16</text>
<text x="73.4" y="185.3">17</text>
<text x="78.9" y="180.1">GHB</text>
<text x="78.9" y="183.6">GHC</text>
<text x="96" y="183.6">nFAULT</text>
<text x="98.4" y="180.1">MODE</text>
<text x="109.5" y="185.3">24</text>
<text x="109.5" y="181.8">25</text>
<text x="55.4" y="191.9">SPC</text>
<text x="55.4" y="188.3">GLC</text>
<text x="73.4" y="188.9">18</text>
<text x="78.9" y="187.1">SHC</text>
<text x="78.9" y="190.6">GLC</text>
<text x="99.9" y="187.1">VREF</text>
<text x="101.2" y="190.6">SOA</text>
<text x="109.5" y="188.9">23</text>
<text x="55.4" y="195.4">SNC</text>
<text x="73.4" y="192.4">19</text>
<text x="73.4" y="195.9">20</text>
<text x="78.9" y="194.2">SPC</text>
<text x="78.9" y="197.7">SNC</text>
<text x="101.2" y="197.7">SOC</text>
<text x="101.2" y="194.2">SOB</text>
<text x="109.5" y="195.9">21</text>
<text x="109.5" y="192.4">22</text>
</g>
<g font-size="3.2">
<text x="344" y="31.5">1</text>
<text x="344" y="35.1">2</text>
<text x="344" y="38.6">3</text>
<text x="368.2" y="63.6">1</text>
<text x="387.6" y="63.6">1</text>
<text x="368.2" y="67.2">2</text>
<text x="368.2" y="70.7">3</text>
<text x="387.6" y="67.2">2</text>
<text x="387.6" y="70.7">3</text>
<text x="368.2" y="74.2">4</text>
<text x="368.2" y="77.8">5</text>
<text x="387.6" y="74.2">4</text>
<text x="387.6" y="77.8">5</text>
<text x="98.9" y="130.7">PGND</text>
<text x="109.5" y="128.9">40</text>
<text x="157" y="133.8">1</text>
<text x="157" y="137.4">2</text>
<text x="174.6" y="133.8">1</text>
<text x="174.6" y="137.4">2</text>
<text x="157" y="140.9">3</text>
<text x="174.6" y="140.9">3</text>
<text x="157" y="144.4">4</text>
<text x="157" y="148">5</text>
<text x="174.6" y="144.4">4</text>
<text x="174.6" y="148">5</text>
<text x="148.2" y="155">1</text>
<text x="157" y="151.5">6</text>
<text x="174.6" y="151.5">6</text>
<text x="98.6" y="158.9">AGND</text>
<text x="109.5" y="157.1">32</text>
<text x="174.6" y="162.1">1</text>
<text x="174.6" y="165.6">2</text>
<text x="174.6" y="169.1">3</text>
<text x="174.6" y="172.6">4</text>
<text x="174.6" y="176.2">5</text>
<text x="174.6" y="179.7">6</text>
<text x="174.6" y="185">1</text>
<text x="125.2" y="190.3">1</text>
<text x="125.2" y="197.3">3</text>
<text x="125.2" y="193.8">2</text>
</g>
<g font-size="3.2" fill="#f00">
<text x="98.6" y="155.4">DVDD</text>
<text x="109.5" y="153.6">33</text>
</g>
</svg>
